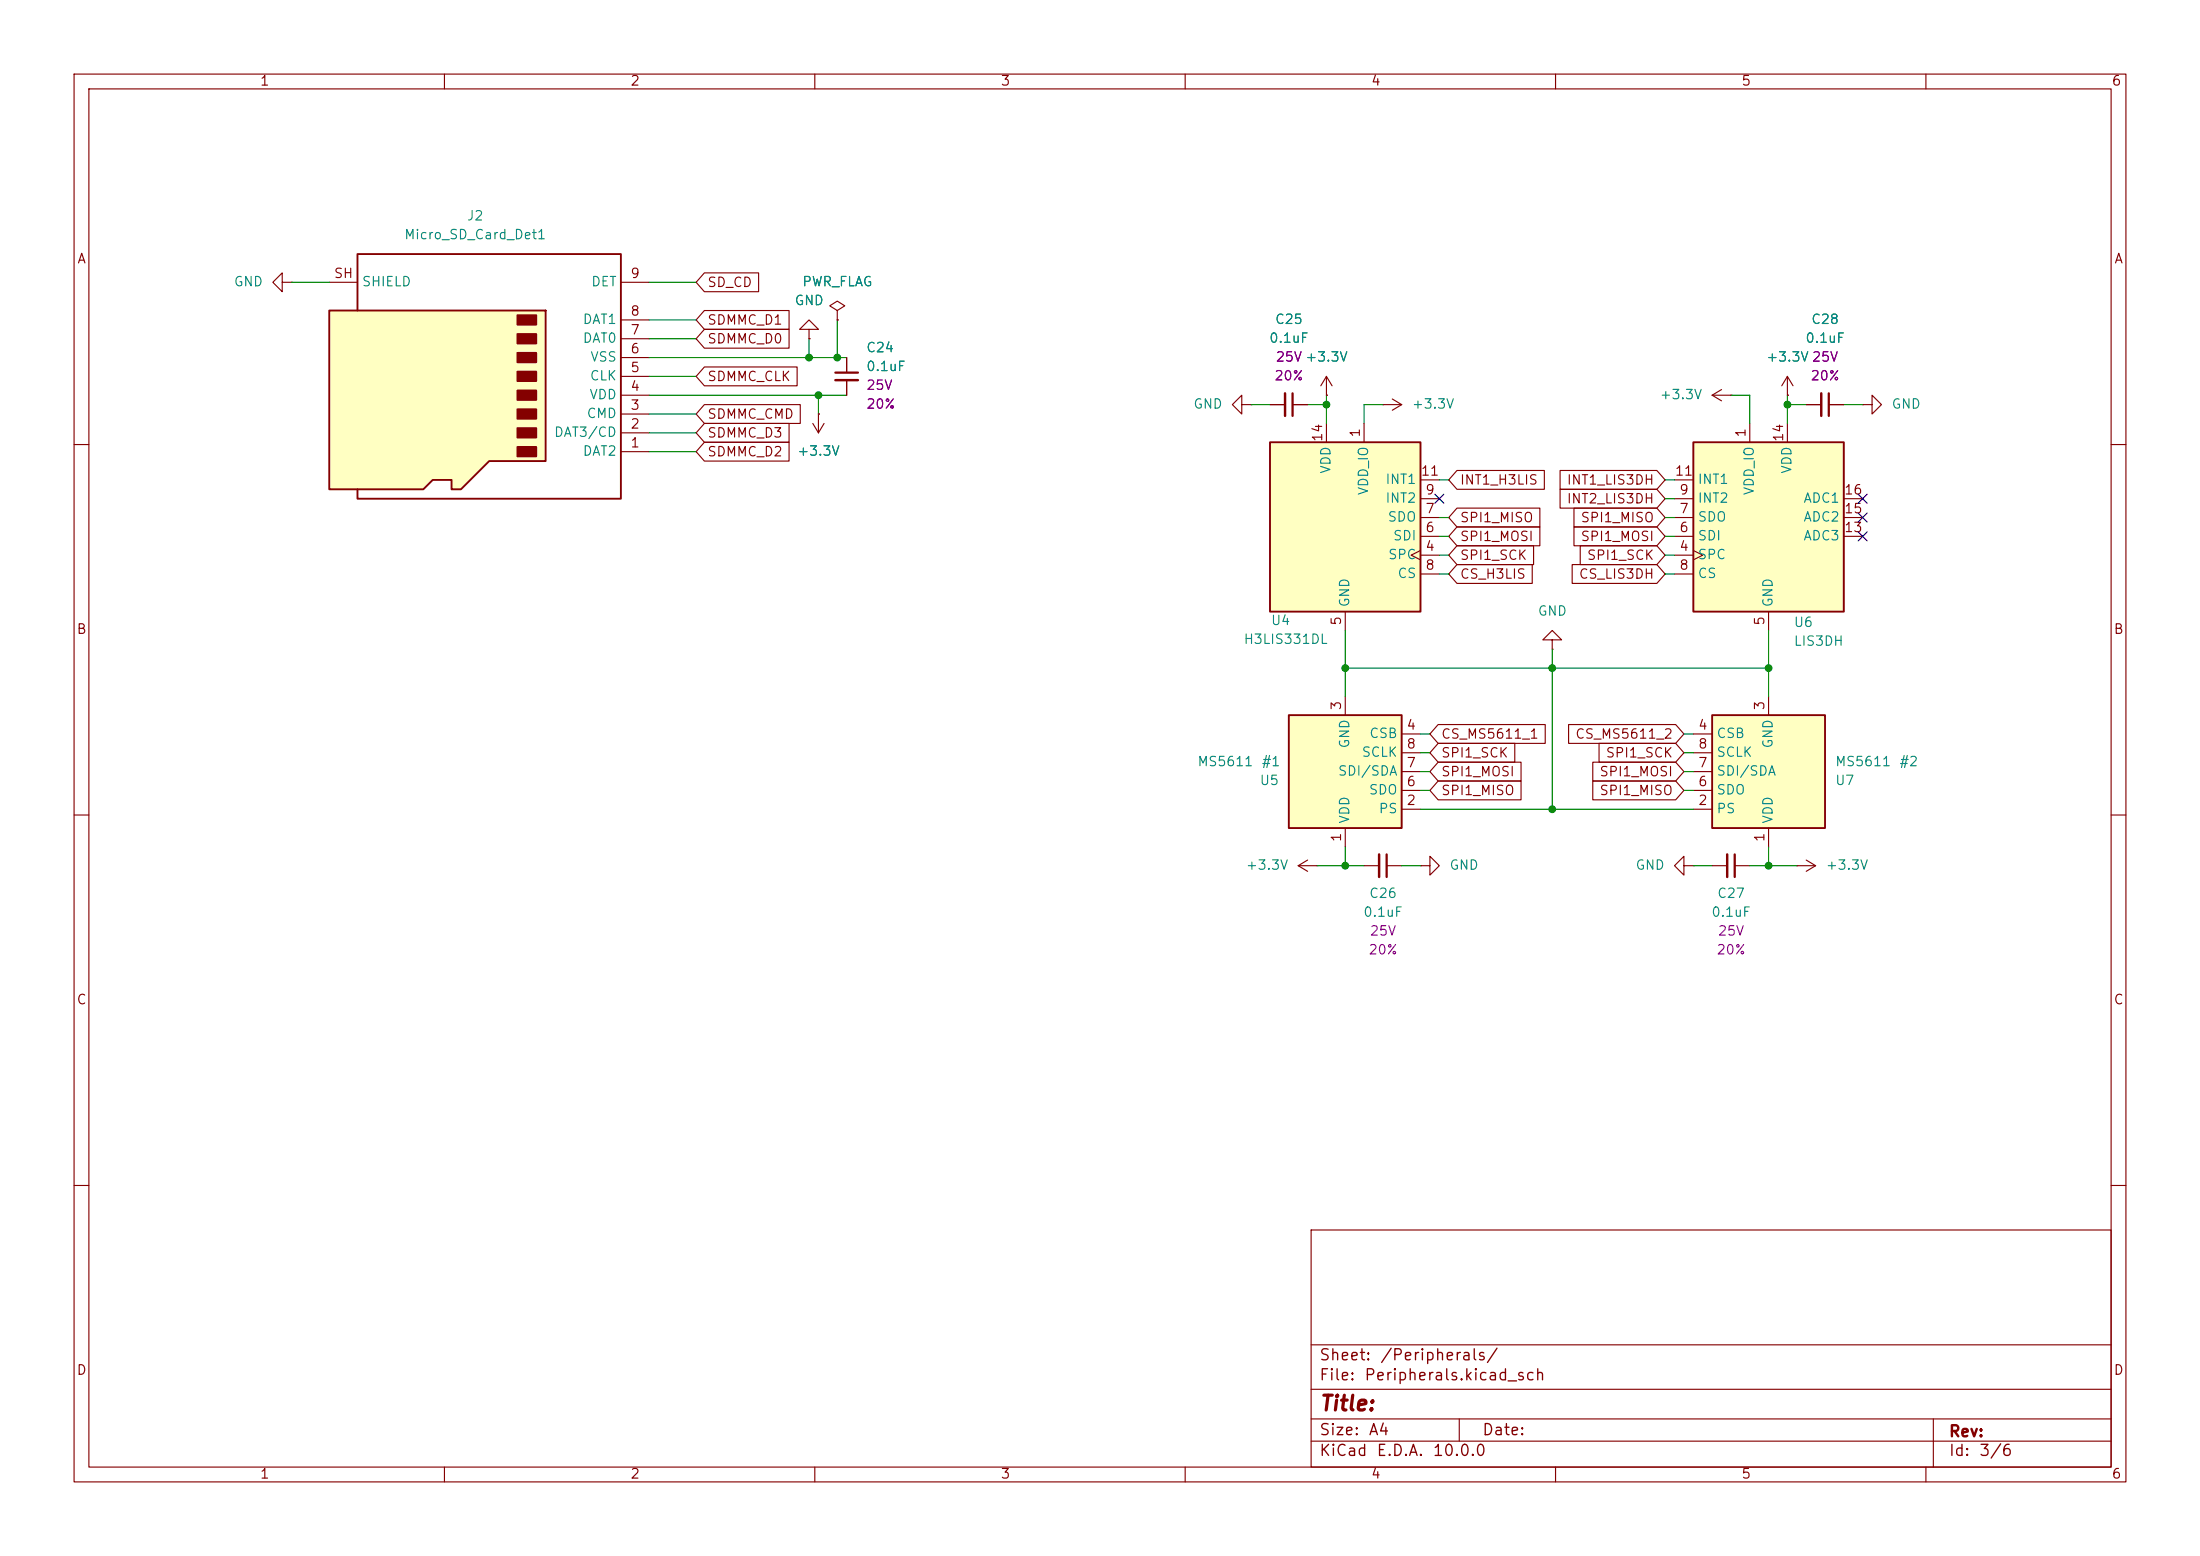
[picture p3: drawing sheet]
<svg xmlns="http://www.w3.org/2000/svg" width="297mm" height="210mm" viewBox="0 0 297 210" stroke-linecap="round" stroke-linejoin="round" font-family="sans-serif">
<g fill="none" stroke="#840000" stroke-width=".15">
<path d="M10 10h277v190h-277zM12 12h273v186h-273zM60 10v2M110 10v2M160 10v2M210 10v2M260 10v2M10 60h2M285 60h2M10 110h2M242.6 116.8h.1M242.6 116.8h2.5"/>
<path d="M243.8 116.1l1.3 .7M245.1 116.8l-1.3 .8M285 110h2M10 160h2M177 166h108v32h-108zM285 160h2M60 198v2M110 198v2M160 198v2M177 194.5h108M177 191.5h108M177 187.5h108"/>
<path d="M177 181.5h108M197 191.5v3M210 198v2M260 198v2M261 191.5v6.5"/>
</g>
<path d="M231.1 96.5h15.3v15.3h-15.3z" fill="#ffffc2"/>
<path d="M231.1 96.5h15.3v15.3h-15.3z" fill="none" stroke="#840000" stroke-width=".25"/>
<path d="M228.6 99.1h2.5M238.8 94v2.5M227.3 116.8v-1.2l-1.2 1.2 1.2 1.3v-1.3h1.3M228.6 116.8h.1M228.6 109.2h2.5M228.6 106.7h2.5M228.6 104.1h2.5M228.6 101.6h2.5M231.1 116.8h2.1M234.2 116.8h2M238.8 111.8v2.5" fill="none" stroke="#840000" stroke-width=".15"/>
<path d="M234.2 115.3v3.1" fill="none" stroke="#840000" stroke-width=".3"/>
<path d="M233.2 115.3v3.1" fill="none" stroke="#840000" stroke-width=".33"/>
<path d="M228.6 59.7h20.3v22.9h-20.3z" fill="#ffffc2"/>
<path d="M228.6 59.7h20.3v22.9h-20.3z" fill="none" stroke="#840000" stroke-width=".25"/>
<g fill="none" stroke="#840000" stroke-width=".15">
<path d="M236.2 57.2v2.5M241.3 57.2v2.5M226.1 74.9h2.5M226.1 72.4h2.5M226.1 69.9h2.5M226.1 77.5h2.5M226.1 67.3h2.5M226.1 64.8h2.5M228.6 74.3l1.3 .6-1.3 .7M248.9 72.4h2.6M248.9 69.9h2.6M248.9 67.3h2.6"/>
<path d="M238.8 82.6v2.5"/>
</g>
<path d="M171.4 59.7h20.4v22.9h-20.4z" fill="#ffffc2"/>
<path d="M171.4 59.7h20.4v22.9h-20.4z" fill="none" stroke="#840000" stroke-width=".25"/>
<g fill="none" stroke="#840000" stroke-width=".15">
<path d="M38.1 38.1v-1.3l-1.3 1.3 1.3 1.3v-1.3h1.3M39.4 38.1h.1M109.7 57.2l.8 1.2M110.5 55.9h.1M110.5 55.9v2.5M111.3 57.2l-.8 1.2M179.1 57.2v2.5M184.1 57.2v2.5M186.7 54.6h.1M186.7 54.6h2.5M188 53.8l1.2 .8M189.2 54.6l-1.2 .8"/>
<path d="M243.8 54.6h2.1M246.9 54.6h2M251.5 54.6h1.2v-1.3l1.3 1.3-1.3 1.3v-1.3M251.5 54.6h.1M191.8 74.3l-1.3 .6 1.3 .7M191.8 74.9h2.5M191.8 72.4h2.5M191.8 69.9h2.5M191.8 77.5h2.5M191.8 67.3h2.5M191.8 64.8h2.5M181.6 82.6v2.5"/>
<path d="M191.8 116.8h1.2v-1.2l1.3 1.2-1.3 1.3v-1.3M191.8 116.8h.1"/>
</g>
<path d="M246.9 53.1v3" fill="none" stroke="#840000" stroke-width=".3"/>
<path d="M245.9 53.1v3" fill="none" stroke="#840000" stroke-width=".33"/>
<path d="M44.4 41.9h29.3v20.3h-7.7l-3.8 3.8h-1.2v-1.2h-2.6l-1.3 1.2h-12.7z" fill="#ffffc2"/>
<path d="M44.4 41.9h29.3v20.3h-7.7l-3.8 3.8h-1.2v-1.2h-2.6l-1.3 1.2h-12.7zM48.3 41.9v-7.6h35.5v33h-35.5v-1.3" fill="none" stroke="#840000" stroke-width=".25"/>
<g fill="#840000" stroke="#840000" stroke-width=".25">
<path d="M69.8 60.3h2.6v1.3h-2.6z"/>
<path d="M69.8 57.8h2.6v1.3h-2.6z"/>
<path d="M69.8 55.2h2.6v1.3h-2.6z"/>
<path d="M69.8 52.7h2.6v1.3h-2.6z"/>
<path d="M69.8 50.2h2.6v1.2h-2.6z"/>
<path d="M69.8 47.6h2.6v1.3h-2.6z"/>
<path d="M69.8 45.1h2.6v1.3h-2.6z"/>
<path d="M69.8 42.5h2.6v1.3h-2.6z"/>
</g>
<g fill="none" stroke="#840000" stroke-width=".15">
<path d="M44.4 38.1h3.9M83.8 38.1h3.8M83.8 58.4h3.8M83.8 55.9h3.8M83.8 53.3h3.8M83.8 50.8h3.8M83.8 48.3h3.8M83.8 45.7h3.8M83.8 43.2h3.8M109.2 44.5h1.3l-1.3-1.3-1.3 1.3h1.3v1.2M109.2 45.7h.1M113 41.9l1-.6-1-.7-1 .7 1 .6v1.3"/>
<path d="M113 43.2h.1M114.3 48.3v2M114.3 51.3v2M167.6 54.6v-1.3l-1.2 1.3 1.2 1.3v-1.3h1.3M168.9 54.6h.1M231.1 53.3h2.6M231.1 53.3l1.3 .8M232.4 52.6l-1.3 .7M233.7 53.3h.1M83.8 61h3.8M175.3 116.8l1.2 .8M175.3 116.8h2.5"/>
<path d="M176.5 116.1l-1.2 .7M177.8 116.8h.1"/>
</g>
<path d="M112.8 50.3h3" fill="none" stroke="#840000" stroke-width=".3"/>
<path d="M112.8 51.3h3" fill="none" stroke="#840000" stroke-width=".33"/>
<path d="M174 96.5h15.2v15.3h-15.2z" fill="#ffffc2"/>
<path d="M174 96.5h15.2v15.3h-15.2z" fill="none" stroke="#840000" stroke-width=".25"/>
<g fill="none" stroke="#840000" stroke-width=".15">
<path d="M95.1 36.8h7.3v2.6h-7.3l-1.1-1.3zM95.1 59.7h11.4v2.5h-11.4l-1.1-1.2zM95.1 57.1h11.4v2.6h-11.4l-1.1-1.3zM95.1 44.4h11.4v2.6h-11.4l-1.1-1.3zM95.1 49.5h12.5v2.6h-12.5l-1.1-1.3zM95.1 54.6h12.9v2.6h-12.9l-1.1-1.3zM95.1 41.9h11.4v2.6h-11.4l-1.1-1.3zM109.2 45.7h.1M110.5 55.9h.1M113 43.2h.1M114.3 48.3v2M114.3 51.3v2"/>
<path d="M171.4 54.6h2.1M174.5 54.6h2M179.1 53.3h.1M179.1 50.8l-.8 1.3M179.1 50.8l.7 1.3M179.1 50.8v2.5M241.3 53.3h.1M241.3 50.8l-.8 1.3M241.3 50.8l.8 1.3M241.3 50.8v2.5M243.8 54.6h2.1M246.9 54.6h2"/>
<path d="M196.7 76.2h10.2v2.5h-10.2l-1.1-1.2zM196.7 68.6h11.2v2.5h-11.2l-1.1-1.2zM196.7 63.5h11.8v2.5h-11.8l-1.1-1.2zM196.7 71.1h11.2v2.6h-11.2l-1.1-1.3zM196.7 73.7h10.3v2.5h-10.3l-1.1-1.3zM210.6 63.5h13.1l1.1 1.3-1.1 1.2h-13.1zM210.6 66h13.1l1.1 1.3-1.1 1.3h-13.1zM212.2 76.2h11.5l1.1 1.3-1.1 1.2h-11.5zM212.5 71.1h11.2l1.1 1.3-1.1 1.3h-11.2zM212.5 68.6h11.2l1.1 1.3-1.1 1.2h-11.2zM213.3 73.7h10.4l1.1 1.2-1.1 1.3h-10.4zM181.6 94v2.5"/>
<path d="M189.2 99.1h2.6M194.2 97.8h14.4v2.5h-14.4l-1.2-1.2zM209.5 86.4h1.3l-1.3-1.3-1.2 1.3h1.2v1.2M209.5 87.6h.1M211.8 97.8h14.4l1.1 1.3-1.1 1.2h-14.4zM181.6 111.8v2.5M184.1 116.8h2.1M187.2 116.8h2M189.2 109.2h2.6M189.2 106.7h2.6M189.2 104.1h2.6M189.2 101.6h2.6"/>
<path d="M194.2 105.4h11.1v2.6h-11.1l-1.2-1.3zM194.2 100.3h10.3v2.6h-10.3l-1.2-1.3zM194.2 102.9h11.1v2.5h-11.1l-1.2-1.3zM215 105.4h11.2l1.1 1.3-1.1 1.3h-11.2zM215 102.9h11.2l1.1 1.2-1.1 1.3h-11.2zM215.9 100.3h10.3l1.1 1.3-1.1 1.3h-10.3z"/>
</g>
<path d="M174.5 53.1v3M187.2 115.3v3.1" fill="none" stroke="#840000" stroke-width=".3"/>
<path d="M173.5 53.1v3M186.2 115.3v3.1" fill="none" stroke="#840000" stroke-width=".33"/>
<g fill="none" stroke="#008400" stroke-width=".15">
<path d="M39.4 38.1h5M87.6 38.1h6.4M87.6 53.3h26.7M87.6 48.3h26.7M87.6 43.2h6.4M87.6 50.8h6.4M87.6 45.7h6.4M87.6 55.9h6.4M87.6 58.4h6.4M109.2 45.7v2.6M110.5 53.3v2.6M113 43.2v5.1"/>
<path d="M168.9 54.6h2.5M176.5 54.6h2.6M179.1 53.3v3.9M186.7 54.6h-2.6v2.6M233.7 53.3h2.5v3.9M241.3 54.6h2.5M241.3 53.3v3.9M248.9 54.6h2.6M87.6 61h6.4M194.3 69.9h1.3M194.3 74.9h1.3M194.3 72.4h1.3"/>
<path d="M194.3 77.5h1.3M194.3 64.8h1.3M224.8 69.9h1.3M224.8 74.9h1.3M224.8 67.3h1.3M224.8 72.4h1.3M224.8 77.5h1.3M224.8 64.8h1.3M181.6 90.2h57.2M181.6 85.1v8.9M191.8 99.1h1.2M209.5 87.6v21.6"/>
<path d="M227.3 99.1h1.3M238.8 85.1v8.9M177.8 116.8h6.3M181.6 114.3v2.5M189.2 116.8h2.6M191.8 101.6h1.2M191.8 104.1h1.2M191.8 106.7h1.2M191.8 109.2h36.8M227.3 101.6h1.3M227.3 104.1h1.3M227.3 106.7h1.3"/>
<path d="M228.6 116.8h2.5M236.2 116.8h6.4M238.8 114.3v2.5"/>
</g>
<path d="M193.7 66.7l1.2 1.2M194.9 66.7l-1.2 1.2M250.9 69.2l1.2 1.3M250.9 66.7l1.2 1.2M250.9 71.8l1.2 1.2M252.1 69.2l-1.2 1.3M252.1 66.7l-1.2 1.2M252.1 71.8l-1.2 1.2" fill="none" stroke="#000084" stroke-width=".15"/>
<g fill="#008400" stroke="#008400" stroke-width=".14">
<circle cx="181.6" cy="90.2" r=".46"/>
<circle cx="110.5" cy="53.3" r=".46"/>
<circle cx="181.6" cy="116.8" r=".46"/>
<circle cx="179.1" cy="54.6" r=".46"/>
<circle cx="209.5" cy="109.2" r=".46"/>
<circle cx="209.5" cy="90.2" r=".46"/>
<circle cx="238.8" cy="116.8" r=".46"/>
<circle cx="238.8" cy="90.2" r=".46"/>
<circle cx="241.3" cy="54.6" r=".46"/>
<circle cx="109.2" cy="48.3" r=".46"/>
<circle cx="113" cy="48.3" r=".46"/>
</g>
<text font-size="2" fill="#840000" x="178" y="190.9">Title:</text>
<g font-size="1.5" fill="#840000">
<text x="178" y="184">Sheet:</text>
<text x="186.2" y="184">/Peripherals/</text>
<text x="178" y="186.7">File:</text>
<text x="184.1" y="186.7">Peripherals.kicad_sch</text>
<text x="178" y="196.9">KiCad</text>
<text x="178" y="194.1">Size:</text>
<text x="184.7" y="194.1">A4</text>
<text x="185.7" y="196.9">E.D.A.</text>
<text x="193.3" y="196.9">10.0.0</text>
<text x="200" y="194.1">Date:</text>
<text x="263" y="194.3">Rev:</text>
<text x="263" y="196.9">Id:</text>
<text x="267.1" y="196.9">3/6</text>
</g>
<g font-size="1.3" fill="#840000">
<text x="35" y="11.9">1</text>
<text x="85" y="11.9">2</text>
<text x="135" y="11.9">3</text>
<text x="185" y="11.9">4</text>
<text x="235" y="11.9">5</text>
<text x="285" y="11.9">6</text>
<text x="10.3" y="35.9">A</text>
<text x="285.3" y="35.9">A</text>
<text x="45" y="37.8">SH</text>
<text x="85" y="37.8">9</text>
<text x="95.4" y="39.1">SD_CD</text>
<text x="85" y="45.5">7</text>
<text x="85" y="42.9">8</text>
<text x="95.4" y="46.7">SDMMC_D0</text>
<text x="95.4" y="44.1">SDMMC_D1</text>
<text x="85" y="53.1">4</text>
<text x="85" y="50.5">5</text>
<text x="85" y="48">6</text>
<text x="95.4" y="51.8">SDMMC_CLK</text>
<text x="85" y="58.2">2</text>
<text x="85" y="55.6">3</text>
<text x="95.4" y="59.4">SDMMC_D3</text>
<text x="95.4" y="56.8">SDMMC_CMD</text>
<text x="178.8" y="59.7" transform="rotate(-90 178.8 59.7)">14</text>
<text x="183.9" y="59.1" transform="rotate(-90 183.9 59.1)">1</text>
<text x="236" y="59.1" transform="rotate(-90 236 59.1)">1</text>
<text x="241" y="59.7" transform="rotate(-90 241 59.7)">14</text>
<text x="85" y="60.7">1</text>
<text x="95.4" y="61.9">SDMMC_D2</text>
<text x="191.7" y="64.5">11</text>
<text x="197" y="65.7">INT1_H3LIS</text>
<text x="211.4" y="65.7">INT1_LIS3DH</text>
<text x="226" y="64.5">11</text>
<text x="192.3" y="69.6">7</text>
<text x="192.3" y="67.1">9</text>
<text x="197" y="70.8">SPI1_MISO</text>
<text x="211.4" y="68.3">INT2_LIS3DH</text>
<text x="213.3" y="70.8">SPI1_MISO</text>
<text x="226.6" y="69.6">7</text>
<text x="226.6" y="67.1">9</text>
<text x="248.9" y="69.6">15</text>
<text x="248.9" y="67.1">16</text>
<text x="192.3" y="74.7">4</text>
<text x="192.3" y="72.1">6</text>
<text x="192.3" y="77.2">8</text>
<text x="197" y="73.3">SPI1_MOSI</text>
<text x="197" y="75.9">SPI1_SCK</text>
<text x="213.3" y="73.3">SPI1_MOSI</text>
<text x="214.1" y="75.9">SPI1_SCK</text>
<text x="226.6" y="74.7">4</text>
<text x="226.6" y="72.1">6</text>
<text x="226.6" y="77.2">8</text>
<text x="248.9" y="72.1">13</text>
<text x="197" y="78.4">CS_H3LIS</text>
<text x="213.1" y="78.4">CS_LIS3DH</text>
<text x="10.3" y="85.9">B</text>
<text x="181.4" y="84.5" transform="rotate(-90 181.4 84.5)">5</text>
<text x="238.5" y="84.5" transform="rotate(-90 238.5 84.5)">5</text>
<text x="285.3" y="85.9">B</text>
<text x="181.4" y="96" transform="rotate(-90 181.4 96)">3</text>
<text x="238.5" y="96" transform="rotate(-90 238.5 96)">3</text>
<text x="189.8" y="98.8">4</text>
<text x="189.8" y="101.3">8</text>
<text x="194.5" y="100">CS_MS5611_1</text>
<text x="212.6" y="100">CS_MS5611_2</text>
<text x="229.2" y="98.8">4</text>
<text x="229.2" y="101.3">8</text>
<text x="189.8" y="106.4">6</text>
<text x="189.8" y="103.9">7</text>
<text x="194.5" y="107.6">SPI1_MISO</text>
<text x="194.5" y="102.6">SPI1_SCK</text>
<text x="194.5" y="105.1">SPI1_MOSI</text>
<text x="215.8" y="107.6">SPI1_MISO</text>
<text x="215.8" y="105.1">SPI1_MOSI</text>
<text x="216.7" y="102.6">SPI1_SCK</text>
<text x="229.2" y="106.4">6</text>
<text x="229.2" y="103.9">7</text>
<text x="181.4" y="113.7" transform="rotate(-90 181.4 113.7)">1</text>
<text x="189.8" y="109">2</text>
<text x="229.2" y="109">2</text>
<text x="238.5" y="113.7" transform="rotate(-90 238.5 113.7)">1</text>
<text x="10.3" y="135.9">C</text>
<text x="285.3" y="135.9">C</text>
<text x="10.3" y="185.9">D</text>
<text x="285.3" y="185.9">D</text>
<text x="35" y="199.9">1</text>
<text x="85" y="199.9">2</text>
<text x="135" y="199.9">3</text>
<text x="185" y="199.9">4</text>
<text x="235" y="199.9">5</text>
<text x="285" y="199.9">6</text>
</g>
<g font-size="1.3" fill="#008484">
<text x="54.5" y="32.6">Micro_SD_Card_Det1</text>
<text x="62.9" y="30.1">J2</text>
<text x="31.5" y="39">GND</text>
<text x="48.8" y="39">SHIELD</text>
<text x="79.7" y="39">DET</text>
<text x="107.2" y="41.5">GND</text>
<text x="108.2" y="39">PWR_FLAG</text>
<text x="78.6" y="46.6">DAT0</text>
<text x="78.6" y="44">DAT1</text>
<text x="116.8" y="47.9">C24</text>
<text x="171.3" y="46.6">0.1uF</text>
<text x="172" y="44">C25</text>
<text x="243.6" y="46.6">0.1uF</text>
<text x="244.4" y="44">C28</text>
<text x="79.5" y="51.7">CLK</text>
<text x="79.6" y="49.1">VSS</text>
<text x="116.8" y="50.4">0.1uF</text>
<text x="238.4" y="49.1">+3.3V 25V</text>
<text x="74.7" y="59.3">DAT3/CD</text>
<text x="79.1" y="56.7">CMD</text>
<text x="79.5" y="54.2">VDD</text>
<text x="161" y="55.5">GND</text>
<text x="190.5" y="55.5">+3.3V</text>
<text x="224" y="54.2">+3.3V</text>
<text x="255.3" y="55.5">GND</text>
<text x="78.6" y="61.8">DAT2</text>
<text x="107.5" y="61.8">+3.3V</text>
<text x="179.9" y="64" transform="rotate(-90 179.9 64)">VDD</text>
<text x="186.9" y="65.6">INT1</text>
<text x="229.1" y="65.6">INT1</text>
<text x="242.2" y="64" transform="rotate(-90 242.2 64)">VDD</text>
<text x="185" y="66.9" transform="rotate(-90 185 66.9)">VDD_IO</text>
<text x="186.9" y="68.2">INT2</text>
<text x="187.2" y="70.7">SDO</text>
<text x="229.1" y="70.7">SDO</text>
<text x="229.1" y="68.2">INT2</text>
<text x="237.1" y="66.9" transform="rotate(-90 237.1 66.9)">VDD_IO</text>
<text x="243.4" y="70.7">ADC2</text>
<text x="243.4" y="68.2">ADC1</text>
<text x="187.3" y="75.8">SPC</text>
<text x="188" y="73.3">SDI</text>
<text x="229.1" y="75.8">SPC</text>
<text x="229.1" y="73.3">SDI</text>
<text x="243.4" y="73.3">ADC3</text>
<text x="182.5" y="82" transform="rotate(-90 182.5 82)">GND</text>
<text x="188.6" y="78.3">CS</text>
<text x="207.5" y="83.4">GND</text>
<text x="229.1" y="78.3">CS</text>
<text x="239.6" y="82" transform="rotate(-90 239.6 82)">GND</text>
<text x="167.8" y="87.2">H3LIS331DL</text>
<text x="171.5" y="84.7">U4</text>
<text x="242.1" y="84.9">U6</text>
<text x="242.1" y="87.5">LIS3DH</text>
<text x="182.5" y="101.1" transform="rotate(-90 182.5 101.1)">GND</text>
<text x="184.8" y="99.9">CSB</text>
<text x="231.6" y="99.9">CSB</text>
<text x="239.6" y="101.1" transform="rotate(-90 239.6 101.1)">GND</text>
<text x="161.6" y="103.7">MS5611</text>
<text x="170" y="106.3">U5</text>
<text x="170.2" y="103.7">#1</text>
<text x="180.5" y="105">SDI/SDA</text>
<text x="183.7" y="102.5">SCLK</text>
<text x="184.7" y="107.5">SDO</text>
<text x="231.6" y="107.5">SDO</text>
<text x="231.6" y="105">SDI/SDA</text>
<text x="231.6" y="102.5">SCLK</text>
<text x="247.7" y="106.3">U7</text>
<text x="247.7" y="103.7">MS5611</text>
<text x="256.3" y="103.7">#2</text>
<text x="182.5" y="111.3" transform="rotate(-90 182.5 111.3)">VDD</text>
<text x="186" y="110.1">PS</text>
<text x="231.6" y="110.1">PS</text>
<text x="239.6" y="111.3" transform="rotate(-90 239.6 111.3)">VDD</text>
<text x="168.1" y="117.7">+3.3V</text>
<text x="195.6" y="117.7">GND</text>
<text x="220.7" y="117.7">GND</text>
<text x="246.4" y="117.7">+3.3V</text>
<text x="184" y="124.1">0.1uF</text>
<text x="184.7" y="121.5">C26</text>
<text x="230.9" y="124.1">0.1uF</text>
<text x="231.7" y="121.5">C27</text>
</g>
<g font-size="1.3" fill="#840084">
<text x="116.8" y="52.9">25V</text>
<text x="171.9" y="51.7">20%</text>
<text x="172.1" y="49.1">25V +3.3V</text>
<text x="244.3" y="51.7">20%</text>
<text x="116.8" y="55.5">20%</text>
<text x="184.7" y="129.1">20%</text>
<text x="184.8" y="126.6">25V</text>
<text x="231.6" y="129.1">20%</text>
<text x="231.8" y="126.6">25V</text>
</g>
</svg>
